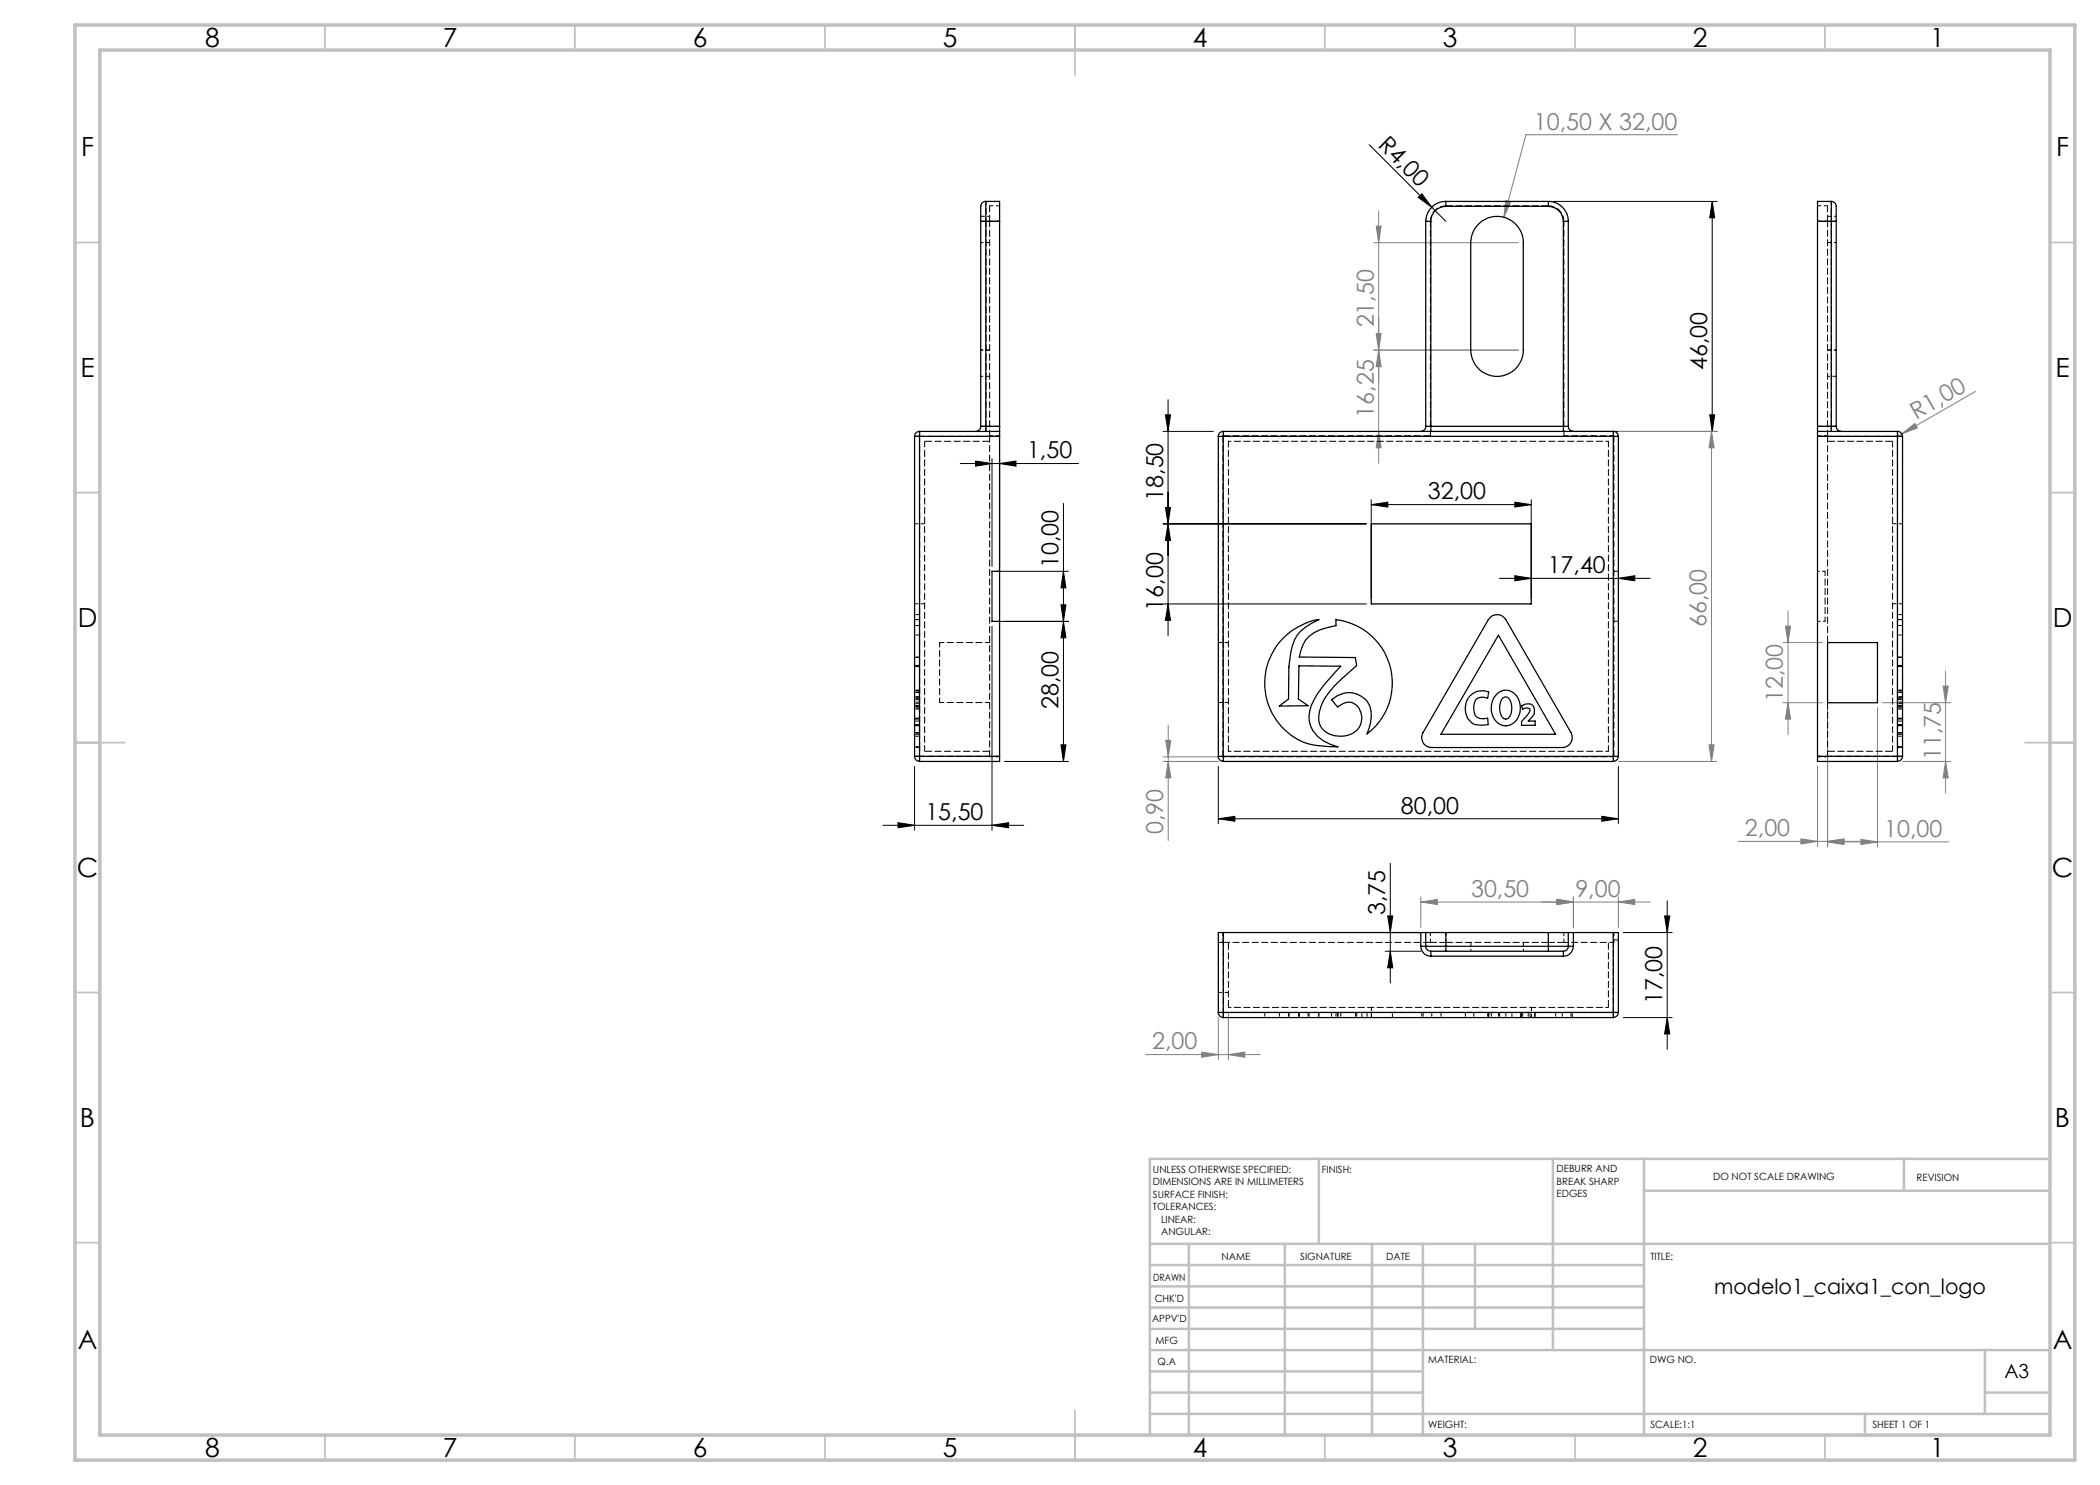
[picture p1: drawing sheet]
<svg xmlns="http://www.w3.org/2000/svg" width="420mm" height="297mm" viewBox="0 0 420 297" stroke-linecap="round" stroke-linejoin="round" font-family="sans-serif">
<g fill="none" stroke="#000" stroke-width=".2">
<path d="M273.8 28.9l15.4 15.4M283.6 39.5l.8-.7 1.9 2.6zM310.7 40.3h32.7M342.4 40.3v46M342.4 40.3l.5 3.3h-1zM233.6 79.9v47.2M192.1 92.7h23.6M195.1 92.2l3.3 .5-3.3 .5zM198.4 91.7v21.6M199.9 92.7l3.3-.5v1zM199.9 91.7v21.6M232.6 86.3h10.1"/>
<path d="M233.1 83h1l-.5 3.3zM274.2 99.9v19.9M306.2 99.9v19.9M314.7 86.3h28.7M341.9 83h1l-.5 3.3zM199.4 114.3h14.3M212.7 100.7v51.6M212.7 114.3l.5 3.3h-1zM232.6 104.8h40.7M233.1 101.5h1l-.5 3.3zM233.6 104.8l.5 3.3h-1zM274.2 100.9l3.4-.5v1z"/>
<path d="M274.2 100.9h32M299.9 115.7h30.1M303 115.1l3.2 .6-3.2 .5zM303 100.4l3.2 .5-3.2 .5zM323.7 115.7l3.3-.6v1.1zM198.4 125.3v40.7M199.4 124.3h14.3M212.2 121h1l-.5 3.3zM212.7 124.3l.5 3.3h-1zM232.6 120.8h40.7M233.6 120.8l.5 3.3h-1zM182.9 153.3v12.7"/>
<path d="M200.9 152.3h12.8M212.2 149h1l-.5 3.3zM243.7 153.3v11.4M323.7 153.3v11.4M176.6 165.1h28.2M179.6 164.5l3.3 .6-3.3 .5zM198.4 165.1l3.3-.6v1.1zM243.7 163.8l3.3-.5v.9zM243.7 163.8h80M278.1 172.7v23.9M320.4 163.3l3.3 .5-3.3 .4zM277 186.5h7.2"/>
<path d="M277 190.2h7.2M277.5 183.2h1.1l-.5 3.3zM278.1 190.2l.5 3.4h-1.1zM324.7 186.5h9.7M332.9 183.2h1l-.5 3.3zM333.4 180.2v29.7M324.7 203.5h9.7M333.4 203.5l.5 3.3h-1z"/>
</g>
<g fill="none" stroke="#808080" stroke-width=".2">
<path d="M335.5 26.9h-30.3l-4.4 16.6M274.7 48.5h29M275.2 45.2h1l-.5 3.3zM275.7 42.2v50.4M301.1 40.1l1 .3-1.3 3.1zM274.7 70h29M275.2 66.7h1l-.5 3.3zM275.7 70l.5 3.3h-1zM395.1 78.3l-14.7 8.5M275.7 86.3l.5 3.3h-1zM323.7 86.3h19.6M342.3 86.3l.5 3.3h-1z"/>
<path d="M342.3 86.3v66M380.4 86.8l2.6-2.1 .5 .9zM380.4 86.8l-.9 .5M356.6 128.5h7.9M357.1 125.2h1l-.5 3.3zM357.6 122.2v24.7M388.6 137.2h1l-.5 3.3zM389.1 134.2v24.4M232.7 152.3h11M232.7 151.4h10.9M233.2 148.1h1l-.6 3.3zM233.6 152.3l.6 3.3h-1z"/>
<path d="M233.6 145v23.1M323.7 152.3h19.6M341.8 149h1l-.5 3.3zM356.6 140.5h7.9M357.6 140.5l.5 3.3h-1zM363.5 153.3v16M365.5 141.5v27.9M375.5 141.5v27.9M376.5 140.5h13.6M380.5 152.3h9.6M389.1 152.3l.5 3.3h-1zM284.2 179.4v6.1"/>
<path d="M311.4 179.9l3.3 .5-3.3 .5zM314.7 179.4v6.1M323.7 179.4v6.1M347.7 168.3h24.2M360.2 167.8l3.3 .5-3.3 .5zM365.5 168.4l3.3-.5v1zM365.5 168.3l3.3-.5v1zM365.5 168.4h24.2M372.2 167.9l3.3 .5-3.3 .5zM284.2 180.4l3.3-.5v1zM284.2 180.4h45.8M323.7 180.4l3.3-.5v1z"/>
<path d="M229.1 210.9h22.9M240.3 210.4l3.4 .5-3.4 .6zM243.7 203.5v8.4M245.7 210.9l3.3-.5v1.1zM245.7 202.5v9.4"/>
</g>
<g fill="none" stroke="#c0c0c0" stroke-width=".35">
<path d="M65 5v5M115 5v5M165 5v5M215 5v10M265 5v5M315 5v5M365 5v5M15 48.5h5M410 48.5h5M15 98.5h5M410 98.5h5M15 148.5h10"/>
<path d="M405 148.5h10M15 198.5h5M410 198.5h5M15 248.5h5M410 248.5h5M65 287v5M115 287v5M165 287v5M215 282v10M265 287v5M315 287v5M365 287v5"/>
</g>
<g fill="none" stroke="#c0c0c0" stroke-width=".5">
<path d="M263.8 231.8v17M310.6 231.8v38.2M328.8 231.8v55.2M328.8 238.2h81.2M380.8 231.8v6.4M410 231.8h-180v55.2M230 248.8h180M230 257.3h98.8M230 253h98.8M237.8 248.8v38.2M257 248.8v38.2M274.4 248.8v38.2"/>
<path d="M284.6 248.8v38.2M295 248.8v17M230 265.8h98.8M230 261.5h98.8M230 278.5h54.6M230 274.3h54.6M230 270h180M397 278.5h13M397 270v12.8M230 282.8h180M373 282.8v4.2"/>
</g>
<path d="M15 5h400v287h-400zM20 10h390v277h-390z" fill="none" stroke="#c0c0c0" stroke-width=".7"/>
<g fill="#000">
<path d="M283.6 39.5l.8-.7 1.9 2.6z"/>
<path d="M233.1 101.5h1l-.5 3.3zM233.6 120.8l.5 3.3h-1zM233.1 83h1l-.5 3.3zM233.6 104.8l.5 3.3h-1zM342.4 40.3l.5 3.3h-1zM341.9 83h1l-.5 3.3zM212.7 114.3l.5 3.3h-1zM212.2 121h1l-.5 3.3zM212.7 124.3l.5 3.3h-1zM212.2 149h1l-.5 3.3zM332.9 183.2h1l-.5 3.3zM333.4 203.5l.5 3.3h-1zM277.5 183.2h1.1l-.5 3.3zM278.1 190.2l.5 3.4h-1.1z"/>
<path d="M274.2 100.9l3.4-.5v1zM303 100.4l3.2 .5-3.2 .5z"/>
<path d="M198.4 165.1l3.3-.6v1.1zM179.6 164.5l3.3 .6-3.3 .5z"/>
<path d="M243.7 163.8l3.3-.5v.9zM320.4 163.3l3.3 .5-3.3 .4zM303 115.1l3.2 .6-3.2 .5zM323.7 115.7l3.3-.6v1.1zM195.1 92.2l3.3 .5-3.3 .5zM199.9 92.7l3.3-.5v1z"/>
</g>
<g fill="#808080">
<path d="M380.4 86.8l2.6-2.1 .5 .9z"/>
<path d="M301.1 40.1l-.3 3.4 1.3-3.1zM240.3 210.4l3.4 .5-3.4 .6zM245.7 210.9l3.3-.5v1.1zM311.4 179.9l3.3 .5-3.3 .5zM323.7 180.4l3.3-.5v1zM365.5 168.4l3.3-.5v1zM372.2 167.9l3.3 .5-3.3 .5z"/>
<path d="M284.2 180.4l3.3-.5v1zM311.4 179.9l3.3 .5-3.3 .5z"/>
<path d="M365.5 168.3l3.3-.5v1zM360.2 167.8l3.3 .5-3.3 .5z"/>
<path d="M233.6 152.3l.6 3.3h-1zM233.2 148.1h1l-.6 3.3z"/>
<path d="M342.3 86.3l.5 3.3h-1zM341.8 149h1l-.5 3.3zM275.2 66.7h1l-.5 3.3zM275.7 86.3l.5 3.3h-1zM357.1 125.2h1l-.5 3.3zM357.6 140.5l.5 3.3h-1zM388.6 137.2h1l-.5 3.3zM389.1 152.3l.5 3.3h-1z"/>
<path d="M275.2 45.2h1l-.5 3.3zM275.7 70l.5 3.3h-1z"/>
</g>
<g fill="none" stroke="#000" stroke-width=".25">
<path d="M196.1 44.3h1.1M196.1 44.3v41M197.2 40.3v4M197.2 40.3h2.7v4M197.2 40.3a1.11 1.11 0 0 0-1.1 1.5v2.5M197.2 44.3v41M197.2 44.3h2.7M199.9 44.3v41M285.2 44.3h1M285.2 44.3v41M286.2 44.3v41M289.2 40.3v1"/>
<path d="M289.2 41.3a3 3 0 0 0-3 3M289.2 40.3a4 4 0 0 0-4 4M289.2 40.3h20.5M289.2 41.3h20.5M295.8 44.7a5.2 5.2 0 0 1 5.7-1 5.2 5.2 0 0 1 3.2 4.8v21.5a5.3 5.3 0 0 1-5.3 5.3 5.3 5.3 0 0 1-5.3-5.3v-21.5a5.3 5.3 0 0 1 1.7-3.8zM309.7 40.3v1M309.7 40.3a4 4 0 0 1 4 4M309.7 41.3a3 3 0 0 1 3 3M312.7 44.3h1M312.7 44.3v41M313.7 44.3v41M363.5 44.3h2.8"/>
<path d="M363.5 44.3v41M366.3 40.3v4M366.3 40.3h-2.8v4M366.3 44.3h.9M366.3 40.3a1.12 1.12 0 0 1 .9 1.5v2.5M366.3 44.3v41M367.2 44.3v41M182.9 87.3h1M182.9 87.3v64M183.9 86.3v1M183.9 86.3a.96 .96 0 0 0-1 1M183.9 87.3h16"/>
<path d="M183.9 86.3h16M183.9 87.3v64M196.1 85.3a1.02 1.02 0 0 1-.9 1M196.1 85.3h1.1M197.2 85.3v1M197.2 85.3h2.7M199.9 86.3v1M199.9 85.3v1M199.9 87.3v64M243.7 87.3h1M243.7 87.3v64M244.7 86.3v1"/>
<path d="M244.7 86.3a.96 .96 0 0 0-1 1M244.7 87.3v64M244.7 87.3h78M244.7 86.3h78M285.2 85.3h1M285.2 85.3a1.02 1.02 0 0 1-1 1M286.2 85.3v1M286.2 85.3h26.5M312.7 85.3v1M312.7 85.3h1M313.7 85.3a1.02 1.02 0 0 0 1 1M322.7 87.3h1"/>
<path d="M322.7 86.3v1M322.7 86.3a1.02 1.02 0 0 1 1 1M322.7 87.3v64M323.7 87.3v64M363.5 86.3v1M363.5 85.3v1M363.5 87.3h16M363.5 86.3h16M363.5 85.3h2.8M363.5 87.3v64M366.3 85.3v1M366.3 85.3h.9"/>
<path d="M367.2 85.3a1.02 1.02 0 0 0 1.1 1M379.5 86.3v1M379.5 86.3a1.02 1.02 0 0 1 1 1M379.5 87.3h1M379.5 87.3v64M380.5 87.3v64M199.9 114.3h-1.5v10h1.5M274.2 104.8h32v16h-32zM256.5 127.7a13.4 13.4 0 0 1 7.3-3.8 9.4 9.4 0 0 0-4.9 4.1 17 17 0 0 0-1.1 5.3l-.1 6.5-1.8 1.4 5.7-.1-1.9-1.3 .1-6.6h8.3a34.6 34.6 0 0 0-5.1 6.4 5.9 5.9 0 0 0 3 9.2l1.6 .6-1.6-.1a12.2 12.2 0 0 1-9-3.3l-.2-.2a11.8 11.8 0 0 1-3.1-4.7l-.1-.4a12.7 12.7 0 0 1 2.9-13zM261.8 127.3a10.4 10.4 0 0 1 5.4-2.2v-1.2a12.8 12.8 0 0 1 10.8 9.4 12.8 12.8 0 0 1-4.6 13.5 8.2 8.2 0 0 0 .6-5.6 4.7 4.7 0 0 0-7.7-1.3l1.2 1.5a3.2 3.2 0 0 1 3-.9 3.5 3.5 0 0 1 1.8 4 3.5 3.5 0 0 1-3.4 2.7 4.5 4.5 0 0 1-4.9-2.2 6.9 6.9 0 0 1 1.6-6.2 41 41 0 0 1 5.7-5.7l-.2-1.6-11.2-.1a7.2 7.2 0 0 1 1.9-4.1zM293.9 139.3l1.4-1a3.9 3.9 0 0 1 2.4 .1l-.2 1.2-.8-.2a1.6 1.6 0 0 0-1.9 1.5 2.87 2.87 0 0 0 .6 2.6 2.97 2.97 0 0 0 2.1 .1l.1 1.3a4.7 4.7 0 0 1-3.1-.2l-.1-.1a3.7 3.7 0 0 1-.5-5.3zM298 123.6a2.01 2.01 0 0 1 3.2 .3l13 22.6a1.99 1.99 0 0 1-1.7 3h-26.2a1.97 1.97 0 0 1-1.7-3z"/>
<path d="M299.4 138.8a2.76 2.76 0 0 1 2.9-.5 2.76 2.76 0 0 1 1.7 2.5 3.3 3.3 0 0 1-3.4 4.3 3.8 3.8 0 0 1-1.2-6.3zM299.7 127l11.4 19.9h-22.9zM300.5 139.7a.92 .92 0 0 1 1.5 .5 3.3 3.3 0 0 1-.4 3.5 1.02 1.02 0 0 1-1.5-1 3.5 3.5 0 0 1 .4-3zM365.5 128.5h10v12h-10zM182.9 151.3h1M182.9 151.3a1.02 1.02 0 0 0 1 1M183.9 151.3v1M183.9 151.3h16M199.9 151.3v1h-16M243.7 151.3a1.02 1.02 0 0 0 1 1M243.7 151.3h1M244.7 151.3v1"/>
<path d="M244.7 151.3h78M244.7 152.3h78M304.3 141.1a1.74 1.74 0 0 1 2.4 .2 2 2 0 0 1-.8 2.6l-.3 .3h1.4v.9h-2.7v-.8l.9-.9a1.85 1.85 0 0 0 .7-1.6l-.7-.2-.7 .2zM322.7 151.3h1M322.7 151.3v1M323.7 151.3a1.09 1.09 0 0 1-1 1M363.5 151.3v1h16M363.5 151.3h16M379.5 151.3v1M379.5 151.3h1M380.5 151.3a1.09 1.09 0 0 1-1 1M244.7 186.5h-1v16"/>
<path d="M244.7 186.5v16M244.7 186.5h39.5M284.2 189.3h1M284.2 186.5h1M284.2 189.3a1.99 1.99 0 0 0 2 1.9M284.2 186.5v2.8M285.2 186.5h4M285.2 189.3h4M285.2 189.3a1.02 1.02 0 0 0 1 .9M285.2 186.5v2.8M286.2 190.2h3M286.2 190.2v1"/>
<path d="M286.2 191.2h26.5M289.2 189.3v.9M289.2 186.5h20.5M289.2 189.3h20.5M289.2 186.5v2.8M289.2 190.2h20.5M309.7 186.5h4M309.7 189.3h4M309.7 190.2h3M309.7 189.3v.9M309.7 186.5v2.8M312.7 190.2v1"/>
<path d="M313.7 189.3a.96 .96 0 0 1-1 .9M313.7 189.3h1M313.7 186.5h1M313.7 186.5v2.8M314.7 189.3a1.99 1.99 0 0 1-2 1.9M314.7 186.5h8M314.7 186.5v2.8M322.7 186.5h1v16M322.7 186.5v16M243.7 202.5h1M243.7 202.5a1.02 1.02 0 0 0 1 1M244.7 202.5v1"/>
<path d="M244.7 202.5h78M244.7 203.5h78M322.7 202.5h1M322.7 202.5v1M323.7 202.5a1.09 1.09 0 0 1-1 1"/>
</g>
<path d="M321.7 88.3h-76M245.7 150.3h76M278.5 202.5h-11.3M321.7 201.5h-76" fill="none" stroke="#000" stroke-width=".2" stroke-dasharray="1.3 .6" stroke-dashoffset=".7"/>
<g fill="none" stroke="#000" stroke-width=".2" stroke-dasharray="1.3 .6" stroke-dashoffset=".1">
<path d="M197.9 44.3v42.9M286.1 44.3a3.1 3.1 0 0 1 3.1-3.1M309.7 41.2a3.1 3.1 0 0 1 3.1 3.1M312.8 44.3v42.9M366.3 44.3v41M197.2 85.3v-41M245.7 88.3v62M286.1 87.2v-42.9M365.5 87.2v-42.9M378.5 88.3v62M183.9 146.5v3M184.9 150.3v-62"/>
<path d="M321.7 150.3v-62"/>
</g>
<g fill="none" stroke="#000" stroke-width=".2" stroke-dasharray="1.3 .6" stroke-dashoffset=".6">
<path d="M197.9 41.2h2M197.9 44.3h2M365.5 41.2h-2M365.5 44.3h-2M197.9 87.2h2M365.5 87.2h-2M184.9 104.8h-2M378.5 104.8h2M184.9 120.8h-2M245.7 128.5h-2M378.5 120.8h2M197.9 151.4h2"/>
<path d="M245.7 140.5h-2M322.8 151.4h-78.2M365.5 151.4h-2M244.6 188.5v-2M245.7 198.5h-2M286.1 188.5v-2M289.2 188.5v-2M309.7 188.5v-2M312.8 188.5v-2M322.8 188.5v-2M274.3 201.5v2M284.4 202.5h-5.9"/>
<path d="M306.3 201.5v2"/>
</g>
<path d="M183.9 87.3h16M363.5 87.3h16M379.5 123.9v25.4M187.9 140.5v-12M199.9 151.3h-16M244.6 140.5v-12M379.5 151.3h-16M322.7 186.5v16M244.7 202.5v-16M252.9 202.5h-8.2M322.7 202.5h-8.2" fill="none" stroke="#000" stroke-width=".2" stroke-dasharray="1.3 .6" stroke-dashoffset=".3"/>
<path d="M312.8 87.2h10M187.9 128.5h10M365 124.3v-10M197.9 140.5h-10M312.8 188.5h10" fill="none" stroke="#000" stroke-width=".2" stroke-dasharray="1.3 .6" stroke-dashoffset=".4"/>
<path d="M289.2 41.2h20.5M184.9 88.3h13M244.6 87.2h41.5M378.5 88.3h-13M184.9 150.3h13M378.5 150.3h-13M244.6 188.5h41.5M289.2 188.5h20.5M245.7 201.5v-13M267.2 202.5h-3.3M301.2 202.5h-3.5M321.7 201.5v-13" fill="none" stroke="#000" stroke-width=".2" stroke-dasharray="1.3 .6" stroke-dashoffset="-.1"/>
<g fill="none" stroke="#000" stroke-width=".2" stroke-dasharray="1.3 .6">
<path d="M197.9 41.2v3.1M365.5 44.3v-3.1M197.9 87.2v64.2M322.8 87.2v64.2M379.5 87.3v35.6M183.9 122.9v-35.6M244.6 128.5v-41.3M365.5 128.5v-41.3M244.6 151.4v-10.9M365.5 151.4v-10.9M379.5 149.5h.1M286.1 188.5h3.1"/>
<path d="M309.7 188.5h3.1M263.8 202.5h-10.8M284.4 202.5h.2M314.2 202.5h.3"/>
</g>
<g fill="none" stroke="#000" stroke-width=".2" stroke-dasharray="1.3 .6" stroke-dashoffset=".5">
<path d="M196.2 44.3h1M197.2 44.3v-4M366.3 40.3v4M366.3 44.3h1M183.9 86.3v1M183.9 87.3h-1M196.2 85.3h1M197.2 85.3v1M366.3 85.3h1M366.3 86.3v-1M379.5 87.3v-1M379.5 87.3h1"/>
<path d="M322.8 114.3h.9M183.9 127h-1M183.9 123.9h-1M183.9 123.9v-1M183.9 138.4h-1M183.9 139.6h-1M183.9 139.9h-1M183.9 133.1h-1M183.9 131.5h-1M183.9 131.4h-1M183.9 133.2h-1M183.9 125.1h-1"/>
<path d="M183.9 139.8h-1M183.9 133.3h-1M183.9 138h-1M183.9 139.3h-1M183.9 122.9h-1M183.9 138.1h-1M183.9 139.4h-1M183.9 138.5h-1M322.8 124.3h.9M379.5 123.9h1M379.5 139.8h1M379.5 133.3h1"/>
<path d="M379.5 133.2h1M379.5 131.4h1M379.5 133.1h1M379.5 139.9h1M379.5 125.1h1M379.5 131.5h1M379.5 127h1M379.5 138.4h1M379.5 139.6h1M379.5 122.9v1M380.5 138.5h-1M380.5 138.1h-1"/>
<path d="M380.5 139.4h-1M380.5 122.9h-1M380.5 138h-1M380.5 139.3h-1M182.9 151.3h1M182.9 145.2h1M182.9 143.8h1M182.9 145h1M182.9 143.7h1M182.9 147.2h1M183.9 149.5h-1M183.9 146.5h-1"/>
<path d="M183.9 146.8h-1M183.9 144.2h-1M183.9 145h-1M183.9 141.1h-1M183.9 141.8h-1M183.9 144.9h-1M183.9 143.6h-1M183.9 141.4h-1M183.9 149.3h-1M183.9 141.2h-1M183.9 151.3v1M183.9 140.7h-1"/>
<path d="M183.9 141.6h-1M183.9 140.4h-1M379.5 149.3h1M379.5 141.2h1M379.5 141.1h1M379.5 141.4h1M379.5 146.8h1M379.5 146.5h1M379.5 149.5h1M379.5 144.9h1M379.5 143.6h1M379.5 141.8h1"/>
<path d="M379.5 145h1M379.5 144.2h1M379.5 152.3v-1M379.5 147.2h1M379.5 143.7h1M379.5 145.2h1M379.5 143.8h1M380.5 151.3h-1M380.5 140.4h-1M380.5 141.6h-1M380.5 140.7h-1M244.6 188.5h-.9"/>
<path d="M322.8 188h.9M243.7 202.5h1M244.7 203.5v-1M253 202.5v1M255.9 202.5v1M257.7 202.5v1M257.8 202.5v1M259.7 202.5v1M259.8 202.5v1M259.9 202.5v1M261.6 202.5v1M261.8 202.5v1"/>
<path d="M263.7 202.5v1M263.8 202.5v1M266.3 202.5v1M267.2 202.5v1M267.5 202.5v1M267.6 202.5v1M268.2 202.5v1M271.1 202.5v1M271.3 202.5v1M272.4 203.5v-1M273.4 202.5v1M274.3 203.5v-1"/>
<path d="M278.5 203.5v-1M284.4 202.5v1M284.6 202.5v1M286.4 202.5v1M288.2 202.5v1M293.1 202.5v1M294.8 202.5v1M297.5 202.5v1M297.7 202.5v1M297.8 202.5v1M298.3 202.5v1M299.7 202.5v1"/>
<path d="M299.9 202.5v1M301.2 202.5v1M302.4 203.5v-1M304.1 203.5v-1M304.3 202.5v1M304.3 203.5v-1M304.5 202.5v1M305.6 202.5v1M306 203.5v-1M306.9 203.5v-1M307 202.5v1M311.1 202.5v1"/>
<path d="M312.5 202.5v1M314.2 202.5v1M314.5 203.5v-1M322.7 202.5h1M322.7 203.5v-1"/>
</g>
<path d="M183.9 123.9v22.6M301.2 202.5h13" fill="none" stroke="#000" stroke-width=".2" stroke-dasharray="1.3 .6" stroke-dashoffset="-.2"/>
<path d="M196.2 48.5h1.7M197.9 43.3h-1.7M367.3 48.5h-1.8M367.3 43.3h-1.8M196.2 70h1.7M196.2 75.3h1.7M365.5 75.3h1.8M367.3 70h-1.8M183.9 151.3v-1.8M379.5 149.5v1.8M294.2 190.2v-1.7M304.7 190.2v-1.7" fill="none" stroke="#000" stroke-width=".2" stroke-dasharray="1.3 .6" stroke-dashoffset=".9"/>
<path d="M197.2 44.3h2.7M366.3 44.3h-2.8M199.9 85.3h-2.7M366.3 85.3h-2.8" fill="none" stroke="#000" stroke-width=".2" stroke-dasharray="1.3 .6" stroke-dashoffset=".2"/>
<path d="M365 114.3h-1.5M363.5 124.3h1.5M284.6 202.5h13.1" fill="none" stroke="#000" stroke-width=".2" stroke-dasharray="1.3 .6" stroke-dashoffset=".8"/>
<g font-size="5.3">
<text x="41" y="9.5">8</text>
<text x="88.5" y="9.5">7</text>
<text x="138.5" y="9.5">6</text>
<text x="188.5" y="9.5">5</text>
<text x="238.5" y="9.5">4</text>
<text x="288.5" y="9.5">3</text>
<text x="338.5" y="9.5">2</text>
<text x="386" y="9.5">1</text>
<text x="16.2" y="31.2">F</text>
<text x="411.2" y="31.2">F</text>
<text x="16.1" y="75.5">E</text>
<text x="411.1" y="75.5">E</text>
<text x="15.5" y="125.5">D</text>
<text x="410.5" y="125.5">D</text>
<text x="15.4" y="175.5">C</text>
<text x="410.4" y="175.5">C</text>
<text x="16" y="225.5">B</text>
<text x="411" y="225.5">B</text>
<text x="15.5" y="269.8">A</text>
<text x="410.5" y="269.8">A</text>
<text x="41" y="291.5">8</text>
<text x="88.5" y="291.5">7</text>
<text x="138.5" y="291.5">6</text>
<text x="188.5" y="291.5">5</text>
<text x="238.5" y="291.5">4</text>
<text x="288.5" y="291.5">3</text>
<text x="338.5" y="291.5">2</text>
<text x="386" y="291.5">1</text>
</g>
<g font-size="4.7">
<text x="275.4" y="29.2" transform="rotate(45 275.4 29.2)">R4,00</text>
<text x="341.4" y="74.1" transform="rotate(-90 341.4 74.1)">46,00</text>
<text x="205.4" y="91.7">1,50</text>
<text x="232.6" y="100.2" transform="rotate(-90 232.6 100.2)">18,50</text>
<text x="285.6" y="99.9">32,00</text>
<text x="211.7" y="113.6" transform="rotate(-90 211.7 113.6)">10,00</text>
<text x="309.5" y="114.6">17,40</text>
<text x="232.6" y="122.1" transform="rotate(-90 232.6 122.1)">16,00</text>
<text x="211.7" y="141.8" transform="rotate(-90 211.7 141.8)">28,00</text>
<text x="185.1" y="164">15,50</text>
<text x="280.2" y="162.7">80,00</text>
<text x="277.1" y="183" transform="rotate(-90 277.1 183)">3,75</text>
<text x="332.4" y="200.8" transform="rotate(-90 332.4 200.8)">17,00</text>
</g>
<g font-size="4.7" fill="#808080">
<text x="306.8" y="25.9">10,50 X 32,00</text>
<text x="274.7" y="65.5" transform="rotate(-90 274.7 65.5)">21,50</text>
<text x="274.7" y="83.5" transform="rotate(-90 274.7 83.5)">16,25</text>
<text x="383.2" y="84" transform="rotate(-30 383.2 84)">R1,00</text>
<text x="341.3" y="125.5" transform="rotate(-90 341.3 125.5)">66,00</text>
<text x="356.6" y="140.4" transform="rotate(-90 356.6 140.4)">12,00</text>
<text x="388.1" y="152" transform="rotate(-90 388.1 152)">11,75</text>
<text x="232.7" y="166.8" transform="rotate(-90 232.7 166.8)">0,90</text>
<text x="349" y="167.2">2,00</text>
<text x="376.8" y="167.4">10,00</text>
<text x="294.2" y="179.4">30,50</text>
<text x="315.1" y="179.4">9,00</text>
<text x="230.4" y="209.9">2,00</text>
</g>
<text font-size="4.2" x="342.8" y="258.9">modelo1_caixa1_con_logo</text>
<text font-size="3.9" x="400.9" y="275.5">A3</text>
<g font-size="2">
<text x="230.6" y="234.6">UNLESS OTHERWISE SPECIFIED:</text>
<text x="230.6" y="237.1">DIMENSIONS ARE IN MILLIMETERS</text>
<text x="230.6" y="239.6">SURFACE FINISH:</text>
<text x="264.4" y="234.6">FINISH:</text>
<text x="311.3" y="234.5">DEBURR AND</text>
<text x="311.3" y="237">BREAK SHARP</text>
<text x="311.3" y="239.5">EDGES</text>
<text x="342.6" y="236">DO NOT SCALE DRAWING</text>
<text x="383.3" y="236.2">REVISION</text>
<text x="230.6" y="242.1">TOLERANCES:</text>
<text x="232.2" y="244.6">LINEAR:</text>
<text x="232.2" y="247.1">ANGULAR:</text>
<text x="244.3" y="252">NAME</text>
<text x="260" y="251.9">SIGNATURE</text>
<text x="277.2" y="251.9">DATE</text>
<text x="330.1" y="251.9">TITLE:</text>
<text x="230.6" y="256.1">DRAWN</text>
<text x="230.9" y="260.3">CHK'D</text>
<text x="230.4" y="264.4">APPV'D</text>
<text x="231.1" y="268.8">MFG</text>
<text x="231.5" y="273">Q.A</text>
<text x="285.6" y="272.5">MATERIAL:</text>
<text x="330" y="272.5">DWG NO.</text>
<text x="285.6" y="285.5">WEIGHT:</text>
<text x="330.1" y="285.6">SCALE:1:1</text>
<text x="374.5" y="285.6">SHEET 1 OF 1</text>
</g>
</svg>
